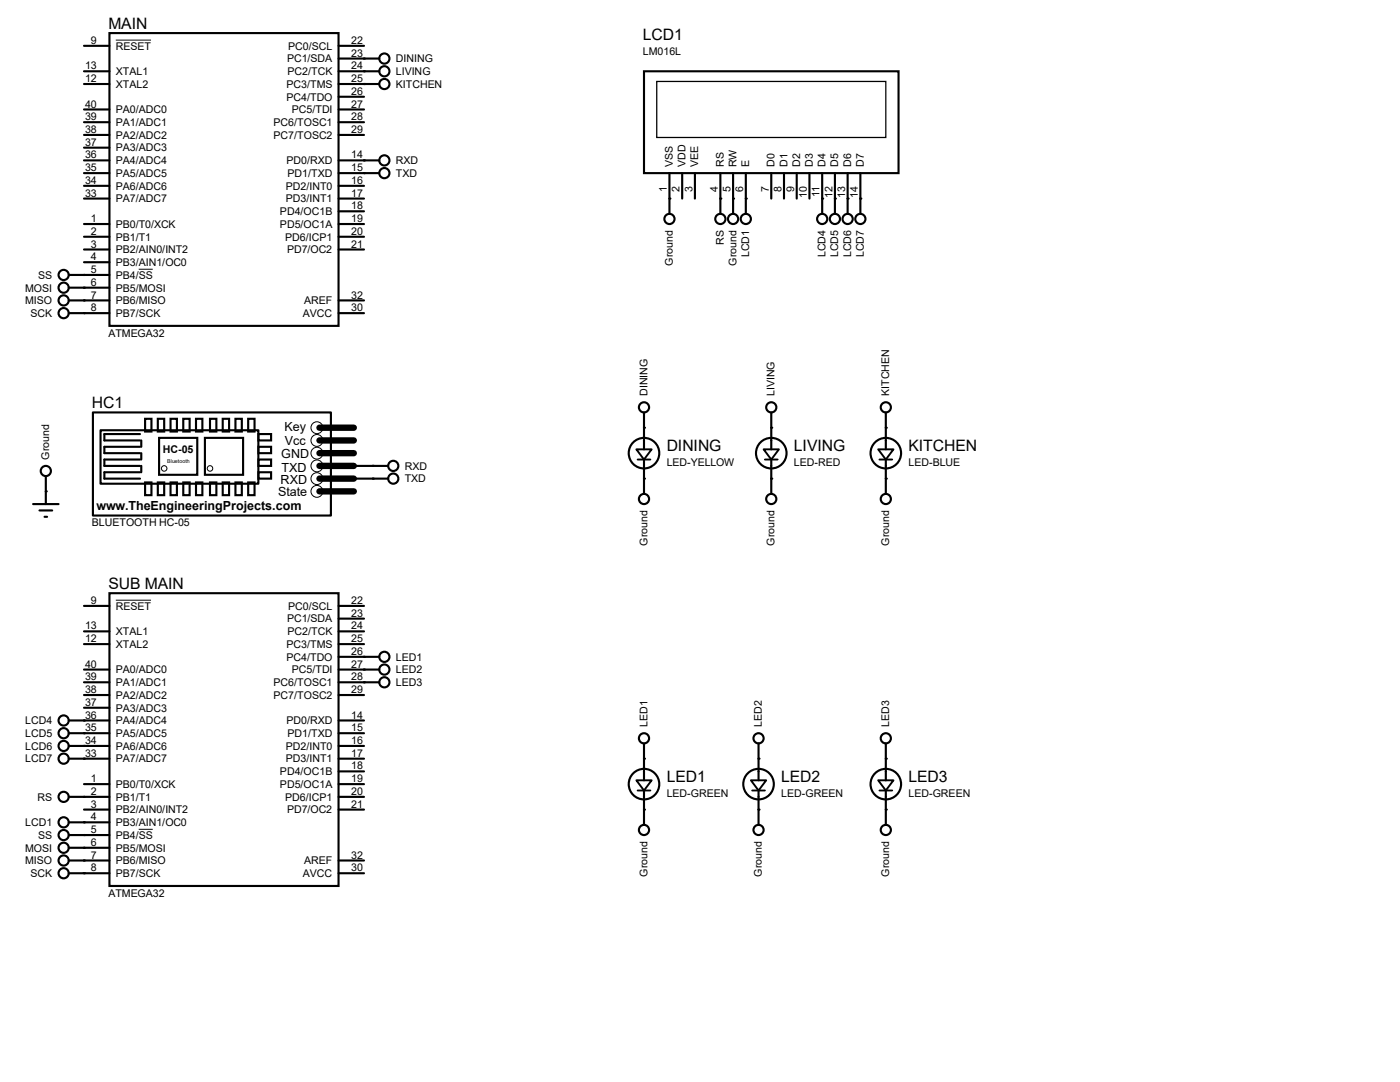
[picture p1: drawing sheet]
<svg xmlns="http://www.w3.org/2000/svg" width="279mm" height="216mm" viewBox="0 0 279 216" stroke-linecap="round" stroke-linejoin="round" font-family="sans-serif">
<g fill="#000">
<circle cx="72.6" cy="16.8" r=".21"/>
<circle cx="72.6" cy="11.7" r=".21"/>
<circle cx="72.6" cy="14.2" r=".21"/>
<circle cx="72.6" cy="34.5" r=".21"/>
<circle cx="72.6" cy="32" r=".21"/>
<circle cx="133.6" cy="39.6" r=".21"/>
<circle cx="143.8" cy="39.6" r=".21"/>
<circle cx="146.3" cy="39.6" r=".21"/>
<circle cx="148.8" cy="39.6" r=".21"/>
<circle cx="164.1" cy="39.6" r=".21"/>
<circle cx="166.6" cy="39.6" r=".21"/>
<circle cx="169.2" cy="39.6" r=".21"/>
<circle cx="171.7" cy="39.6" r=".21"/>
<circle cx="16.8" cy="59.9" r=".21"/>
<circle cx="16.8" cy="54.9" r=".21"/>
<circle cx="16.8" cy="57.4" r=".21"/>
<circle cx="16.8" cy="62.5" r=".21"/>
<circle cx="9.1" cy="98" r=".21"/>
<circle cx="74.4" cy="95.5" r=".21"/>
<circle cx="74.4" cy="93" r=".21"/>
<circle cx="128.5" cy="85.3" r=".21"/>
<circle cx="128.5" cy="95.5" r=".21"/>
<circle cx="153.9" cy="85.3" r=".21"/>
<circle cx="153.9" cy="95.5" r=".21"/>
<circle cx="176.8" cy="85.3" r=".21"/>
<circle cx="176.8" cy="95.5" r=".21"/>
<circle cx="72.6" cy="133.6" r=".21"/>
<circle cx="72.6" cy="131.1" r=".21"/>
<circle cx="72.6" cy="136.1" r=".21"/>
<circle cx="16.8" cy="148.8" r=".21"/>
<circle cx="16.8" cy="159" r=".21"/>
<circle cx="16.8" cy="151.4" r=".21"/>
<circle cx="16.8" cy="146.3" r=".21"/>
<circle cx="16.8" cy="143.8" r=".21"/>
<circle cx="128.5" cy="151.4" r=".21"/>
<circle cx="151.4" cy="151.4" r=".21"/>
<circle cx="176.8" cy="151.4" r=".21"/>
<circle cx="16.8" cy="171.7" r=".21"/>
<circle cx="16.8" cy="174.2" r=".21"/>
<circle cx="16.8" cy="169.2" r=".21"/>
<circle cx="16.8" cy="164.1" r=".21"/>
<circle cx="16.8" cy="166.6" r=".21"/>
<circle cx="128.5" cy="161.5" r=".21"/>
<circle cx="151.4" cy="161.5" r=".21"/>
<circle cx="176.8" cy="161.5" r=".21"/>
</g>
<g fill="none" stroke="#000" stroke-width=".42">
<path d="M16.8 14.2h5M16.8 16.8h5M16.8 9.1h5M21.8 6.6h45.8v58.4h-45.8zM67.6 11.7h8.1M67.6 14.2h8.1M67.6 16.8h8.1M67.6 9.1h5M67.6 19.3h5M128.5 14.2h50.8v20.3h-50.8zM16.8 34.5h5M16.8 32h5"/>
<path d="M16.8 37.1h5M16.8 39.6h5M16.8 21.8h5M16.8 24.4h5M16.8 26.9h5M16.8 29.5h5M67.6 34.5h8.1M67.6 32h8.1M67.6 37.1h5M67.6 39.6h5M67.6 21.8h5M67.6 24.4h5"/>
<path d="M67.6 26.9h5M133.6 34.5v8.2M136.1 34.5v5.1M138.7 34.5v5.1M143.8 34.5v8.2M146.3 34.5v8.2M148.8 34.5v8.2M153.9 34.5v5.1M156.5 34.5v5.1M159 34.5v5.1M161.5 34.5v5.1M164.1 34.5v8.2"/>
<path d="M166.6 34.5v8.2M169.2 34.5v8.2M171.7 34.5v8.2M13.7 59.9h8.1M13.7 57.4h8.1M13.7 54.9h8.1M16.8 44.7h5M16.8 47.2h5M16.8 49.8h5M16.8 52.3h5M67.6 59.9h5M67.6 44.7h5"/>
<path d="M67.6 47.2h5M67.6 49.8h5M67.6 42.2h5M13.7 62.5h8.1M67.6 62.5h5M9.1 95v5.6M18.5 82.3h47.5v20.6h-47.5zM20.1 85.9h31.5v10.6h-31.5zM27.9 86.6h-7.1v1.3h7.1M27.9 89.2h-7.1v1.2h7.1M27.9 91.7h-7.1v1.3h7.1M27.9 94.2h-7.1v1.3h7.1"/>
<path d="M28.2 87.9v1.3M28.2 90.4v1.3M28.2 93v1.2M29 83.6h1.2v2.5h-1.2zM29 96.3h1.2v2.5h-1.2zM31.5 83.6h1.3v2.5h-1.3zM31.5 96.3h1.3v2.5h-1.3zM31.7 87.4h7.7v7.3h-7.7zM34 83.6h1.3v2.5h-1.3zM34 96.3h1.3v2.5h-1.3zM36.6 83.6h1.2v2.5h-1.2zM36.6 96.3h1.2v2.5h-1.2z"/>
<path d="M39.1 83.6h1.3v2.5h-1.3zM39.1 96.3h1.3v2.5h-1.3zM40.9 87.4h7.6v7.3h-7.6zM41.9 83.6h1.3v2.5h-1.3zM41.9 96.3h1.3v2.5h-1.3zM44.4 96.3h1.3v2.5h-1.3zM44.4 83.6h1.3v2.5h-1.3zM47 96.3h1.3v2.5h-1.3zM47 83.6h1.3v2.5h-1.3zM49.5 96.3h1.3v2.5h-1.3zM49.5 83.6h1.3v2.5h-1.3zM51.6 86.6h2.5v1.3h-2.5z"/>
<path d="M51.6 89.2h2.5v1.2h-2.5zM51.6 91.7h2.5v1.3h-2.5zM51.6 94.2h2.5v1.3h-2.5zM69.3 93h8.2M69.3 95.5h8.2M128.5 82.3v7.4M128.5 91.7v6.9M153.9 82.3v7.4M153.9 91.7v6.9M176.8 82.3v7.4M176.8 91.7v6.9M6.6 100.6h5.1"/>
<path d="M7.9 101.9h2.5M8.9 103.1h.5M21.8 118.4h45.8v58.4h-45.8zM16.8 136.1h5M16.8 133.6h5M16.8 120.9h5M16.8 128.5h5M16.8 126h5M16.8 138.7h5M67.6 136.1h8.1M67.6 133.6h8.1M67.6 131.1h8.1"/>
<path d="M67.6 120.9h5M67.6 128.5h5M67.6 126h5M67.6 123.4h5M67.6 138.7h5M13.7 159h8.1M13.7 151.4h8.1M13.7 148.8h8.1M13.7 146.3h8.1M13.7 143.8h8.1M16.8 156.5h5M16.8 141.2h5"/>
<path d="M67.6 159h5M67.6 151.4h5M67.6 148.8h5M67.6 146.3h5M67.6 143.8h5M67.6 156.5h5M67.6 153.9h5M128.5 148.3v7.4M128.5 157.7v6.9M151.4 148.3v7.4M151.4 157.7v6.9M176.8 148.3v7.4"/>
<path d="M176.8 157.7v6.9M13.7 174.2h8.1M13.7 171.7h8.1M13.7 169.2h8.1M13.7 166.6h8.1M13.7 164.1h8.1M16.8 161.5h5M67.6 174.2h5M67.6 171.7h5M67.6 161.5h5"/>
<circle cx="76.7" cy="16.8" r="1.02"/>
<circle cx="76.7" cy="11.7" r="1.02"/>
<circle cx="76.7" cy="14.2" r="1.02"/>
<circle cx="76.7" cy="34.5" r="1.02"/>
<circle cx="76.7" cy="32" r="1.02"/>
<circle cx="12.7" cy="59.9" r="1.02"/>
<circle cx="12.7" cy="54.9" r="1.02"/>
<circle cx="12.7" cy="57.4" r="1.02"/>
<circle cx="133.6" cy="43.7" r="1.02"/>
<circle cx="143.8" cy="43.7" r="1.02"/>
<circle cx="146.3" cy="43.7" r="1.02"/>
<circle cx="148.8" cy="43.7" r="1.02"/>
<circle cx="164.1" cy="43.7" r="1.02"/>
<circle cx="166.6" cy="43.7" r="1.02"/>
<circle cx="169.2" cy="43.7" r="1.02"/>
<circle cx="171.7" cy="43.7" r="1.02"/>
<circle cx="12.7" cy="62.5" r="1.02"/>
<circle cx="9.1" cy="94" r="1.02"/>
<circle cx="78.5" cy="95.5" r="1.02"/>
<circle cx="78.5" cy="93" r="1.02"/>
<circle cx="128.5" cy="90.4" r="3"/>
<circle cx="128.5" cy="99.6" r="1.02"/>
<circle cx="128.5" cy="81.3" r="1.02"/>
<circle cx="153.9" cy="90.4" r="3"/>
<circle cx="153.9" cy="81.3" r="1.02"/>
<circle cx="153.9" cy="99.6" r="1.02"/>
<circle cx="176.8" cy="90.4" r="3"/>
<circle cx="176.8" cy="99.6" r="1.02"/>
<circle cx="176.8" cy="81.3" r="1.02"/>
<circle cx="76.7" cy="136.1" r="1.02"/>
<circle cx="76.7" cy="133.6" r="1.02"/>
<circle cx="76.7" cy="131.1" r="1.02"/>
<circle cx="12.7" cy="159" r="1.02"/>
<circle cx="12.7" cy="151.4" r="1.02"/>
<circle cx="12.7" cy="146.3" r="1.02"/>
<circle cx="12.7" cy="148.8" r="1.02"/>
<circle cx="12.7" cy="143.8" r="1.02"/>
<circle cx="128.5" cy="156.5" r="3"/>
<circle cx="128.5" cy="147.3" r="1.02"/>
<circle cx="151.4" cy="156.5" r="3"/>
<circle cx="151.4" cy="147.3" r="1.02"/>
<circle cx="176.8" cy="156.5" r="3"/>
<circle cx="176.8" cy="147.3" r="1.02"/>
<circle cx="12.7" cy="174.2" r="1.02"/>
<circle cx="12.7" cy="166.6" r="1.02"/>
<circle cx="12.7" cy="169.2" r="1.02"/>
<circle cx="12.7" cy="164.1" r="1.02"/>
<circle cx="12.7" cy="171.7" r="1.02"/>
<circle cx="128.5" cy="165.6" r="1.02"/>
<circle cx="151.4" cy="165.6" r="1.02"/>
<circle cx="176.8" cy="165.6" r="1.02"/>
</g>
<g fill="none" stroke="#000" stroke-width=".2">
<path d="M23.1 8h7M27.7 53.7h2.8M23.1 119.8h7M27.7 165.5h2.8"/>
<circle cx="32.8" cy="93.5" r=".55"/>
<circle cx="41.9" cy="93.5" r=".55"/>
<circle cx="63.2" cy="93" r="1.19"/>
<circle cx="63.2" cy="95.5" r="1.19"/>
<circle cx="63.2" cy="85.3" r="1.19"/>
<circle cx="63.2" cy="98" r="1.19"/>
<circle cx="63.2" cy="87.9" r="1.19"/>
<circle cx="63.2" cy="90.4" r="1.19"/>
</g>
<path d="M63.8 85.3h6.8M63.8 87.9h6.8M63.8 90.4h6.8M63.8 93h6.8M63.8 95.5h6.8M63.8 98h6.8" fill="none" stroke="#000" stroke-width="1.3"/>
<path d="M131.1 16.3h45.7v11.1h-45.7z" fill="none" stroke="#000" stroke-width=".25"/>
<path d="M127 89.7h3l-1.5 2zM127.3 91.7h2.5M152.4 89.7h3l-1.5 2zM152.7 91.7h2.5M175.3 89.7h3l-1.5 2zM175.5 91.7h2.6M127 155.7h3l-1.5 2zM127.3 157.7h2.5M149.9 155.7h3l-1.5 2zM150.1 157.7h2.6M175.3 155.7h3l-1.5 2zM175.5 157.7h2.6" fill="none" stroke="#000" stroke-width=".38"/>
<g font-size="3.1">
<text x="21.6" y="5.7">MAIN</text>
<text x="128.3" y="8">LCD1</text>
<text x="18.3" y="81.4">HC1</text>
<text x="133.1" y="90">DINING</text>
<text x="158.5" y="90">LIVING</text>
<text x="181.3" y="90">KITCHEN</text>
<text x="21.6" y="117.5">SUB MAIN</text>
<text x="133.1" y="156">LED1</text>
<text x="155.9" y="156">LED2</text>
<text x="181.3" y="156">LED3</text>
</g>
<g font-size="2.5">
<text x="56.8" y="86">Key</text>
<text x="56.9" y="88.8">Vcc</text>
<text x="56.1" y="91.3">GND</text>
<text x="56.2" y="94.1">TXD</text>
<text x="19.3" y="101.8">www.TheEngineeringProjects.com</text>
<text x="55.5" y="98.9">State</text>
<text x="56" y="96.6">RXD</text>
</g>
<g font-size="2.1">
<text x="18.1" y="8.8">9</text>
<text x="23.1" y="9.9">RESET</text>
<text x="57.5" y="9.9">PC0/SCL</text>
<text x="70.1" y="8.8">22</text>
<text x="70.1" y="11.3">23</text>
<text x="128.3" y="10.9">LM016L</text>
<text x="17" y="16.4">12</text>
<text x="17" y="13.8">13</text>
<text x="23.1" y="17.5">XTAL2</text>
<text x="23.1" y="15">XTAL1</text>
<text x="57.2" y="17.5">PC3/TMS</text>
<text x="57.3" y="12.4">PC1/SDA</text>
<text x="57.4" y="15">PC2/TCK</text>
<text x="70.1" y="13.8">24</text>
<text x="70.1" y="16.4">25</text>
<text x="79" y="12.4">DINING</text>
<text x="79" y="15">LIVING</text>
<text x="79" y="17.5">KITCHEN</text>
<text x="17" y="21.5">40</text>
<text x="23.1" y="22.6">PA0/ADC0</text>
<text x="57.2" y="20.1">PC4/TDO</text>
<text x="58.3" y="22.6">PC5/TDI</text>
<text x="70.1" y="18.9">26</text>
<text x="70.1" y="21.5">27</text>
<text x="17" y="29.1">37</text>
<text x="17" y="26.5">38</text>
<text x="17" y="24">39</text>
<text x="23.1" y="27.7">PA2/ADC2</text>
<text x="23.1" y="25.1">PA1/ADC1</text>
<text x="54.6" y="25.1">PC6/TOSC1</text>
<text x="54.6" y="27.7">PC7/TOSC2</text>
<text x="70.1" y="24">28</text>
<text x="70.1" y="26.5">29</text>
<text x="17" y="34.2">35</text>
<text x="17" y="31.6">36</text>
<text x="23.1" y="35.3">PA5/ADC5</text>
<text x="23.1" y="32.8">PA4/ADC4</text>
<text x="23.1" y="30.2">PA3/ADC3</text>
<text x="57.2" y="32.8">PD0/RXD</text>
<text x="57.4" y="35.3">PD1/TXD</text>
<text x="70.1" y="31.6">14</text>
<text x="70.1" y="34.2">15</text>
<text x="79" y="35.3">TXD</text>
<text x="79" y="32.8">RXD</text>
<text x="134.3" y="33.3" transform="rotate(-90 134.3 33.3)">VSS</text>
<text x="136.8" y="33.3" transform="rotate(-90 136.8 33.3)">VDD</text>
<text x="139.4" y="33.3" transform="rotate(-90 139.4 33.3)">VEE</text>
<text x="144.4" y="33.3" transform="rotate(-90 144.4 33.3)">RS</text>
<text x="147" y="33.3" transform="rotate(-90 147 33.3)">RW</text>
<text x="149.5" y="33.3" transform="rotate(-90 149.5 33.3)">E</text>
<text x="154.6" y="33.3" transform="rotate(-90 154.6 33.3)">D0</text>
<text x="157.1" y="33.3" transform="rotate(-90 157.1 33.3)">D1</text>
<text x="159.7" y="33.3" transform="rotate(-90 159.7 33.3)">D2</text>
<text x="162.2" y="33.3" transform="rotate(-90 162.2 33.3)">D3</text>
<text x="164.8" y="33.3" transform="rotate(-90 164.8 33.3)">D4</text>
<text x="167.3" y="33.3" transform="rotate(-90 167.3 33.3)">D5</text>
<text x="169.8" y="33.3" transform="rotate(-90 169.8 33.3)">D6</text>
<text x="172.4" y="33.3" transform="rotate(-90 172.4 33.3)">D7</text>
<text x="17" y="39.2">33</text>
<text x="17" y="36.7">34</text>
<text x="23.1" y="40.4">PA7/ADC7</text>
<text x="23.1" y="37.8">PA6/ADC6</text>
<text x="57.1" y="37.8">PD2/INT0</text>
<text x="57.1" y="40.4">PD3/INT1</text>
<text x="70.1" y="36.7">16</text>
<text x="70.1" y="39.2">17</text>
<text x="70.1" y="41.8">18</text>
<text x="133.1" y="38.3" transform="rotate(-90 133.1 38.3)">1</text>
<text x="135.6" y="38.3" transform="rotate(-90 135.6 38.3)">2</text>
<text x="138.2" y="38.3" transform="rotate(-90 138.2 38.3)">3</text>
<text x="143.3" y="38.3" transform="rotate(-90 143.3 38.3)">4</text>
<text x="145.8" y="38.3" transform="rotate(-90 145.8 38.3)">5</text>
<text x="148.3" y="38.3" transform="rotate(-90 148.3 38.3)">6</text>
<text x="153.4" y="38.3" transform="rotate(-90 153.4 38.3)">7</text>
<text x="156" y="38.3" transform="rotate(-90 156 38.3)">8</text>
<text x="158.5" y="38.3" transform="rotate(-90 158.5 38.3)">9</text>
<text x="161" y="39.4" transform="rotate(-90 161 39.4)">10</text>
<text x="163.6" y="39.3" transform="rotate(-90 163.6 39.3)">11</text>
<text x="166.1" y="39.4" transform="rotate(-90 166.1 39.4)">12</text>
<text x="168.7" y="39.4" transform="rotate(-90 168.7 39.4)">13</text>
<text x="171.2" y="39.4" transform="rotate(-90 171.2 39.4)">14</text>
<text x="18.1" y="44.3">1</text>
<text x="18.1" y="46.9">2</text>
<text x="23.1" y="45.5">PB0/T0/XCK</text>
<text x="55.9" y="42.9">PD4/OC1B</text>
<text x="55.9" y="45.5">PD5/OC1A</text>
<text x="70.1" y="44.3">19</text>
<text x="70.1" y="46.9">20</text>
<text x="18.1" y="49.4">3</text>
<text x="18.1" y="51.9">4</text>
<text x="23.1" y="48">PB1/T1</text>
<text x="23.1" y="50.5">PB2/AIN0/INT2</text>
<text x="23.1" y="53.1">PB3/AIN1/OC0</text>
<text x="56.9" y="48">PD6/ICP1</text>
<text x="57.3" y="50.5">PD7/OC2</text>
<text x="70.1" y="49.4">21</text>
<text x="134.3" y="53" transform="rotate(-90 134.3 53)">Ground</text>
<text x="144.4" y="48.9" transform="rotate(-90 144.4 48.9)">RS</text>
<text x="147" y="53" transform="rotate(-90 147 53)">Ground</text>
<text x="149.5" y="51.3" transform="rotate(-90 149.5 51.3)">LCD1</text>
<text x="164.8" y="51.3" transform="rotate(-90 164.8 51.3)">LCD4</text>
<text x="167.3" y="51.3" transform="rotate(-90 167.3 51.3)">LCD5</text>
<text x="169.8" y="51.3" transform="rotate(-90 169.8 51.3)">LCD6</text>
<text x="172.4" y="51.3" transform="rotate(-90 172.4 51.3)">LCD7</text>
<text x="5" y="58.2">MOSI</text>
<text x="7.6" y="55.6">SS</text>
<text x="18.1" y="54.5">5</text>
<text x="18.1" y="57">6</text>
<text x="18.1" y="59.6">7</text>
<text x="23.1" y="55.6">PB4/SS</text>
<text x="23.1" y="58.2">PB5/MOSI</text>
<text x="70.1" y="59.6">32</text>
<text x="5" y="60.7">MISO</text>
<text x="6.1" y="63.2">SCK</text>
<text x="18.1" y="62.1">8</text>
<text x="23.1" y="60.7">PB6/MISO</text>
<text x="23.1" y="63.2">PB7/SCK</text>
<text x="60.5" y="63.2">AVCC</text>
<text x="60.7" y="60.7">AREF</text>
<text x="70.1" y="62.1">30</text>
<text x="21.6" y="67.2">ATMEGA32</text>
<text x="129.2" y="79" transform="rotate(-90 129.2 79)">DINING</text>
<text x="154.6" y="79" transform="rotate(-90 154.6 79)">LIVING</text>
<text x="177.5" y="79" transform="rotate(-90 177.5 79)">KITCHEN</text>
<text x="9.8" y="91.7" transform="rotate(-90 9.8 91.7)">Ground</text>
<text x="32.5" y="90.5">HC-05</text>
<text x="80.8" y="93.7">RXD</text>
<text x="133.1" y="92.9">LED-YELLOW</text>
<text x="158.5" y="92.9">LED-RED</text>
<text x="181.3" y="92.9">LED-BLUE</text>
<text x="80.8" y="96.3">TXD</text>
<text x="18.3" y="105">BLUETOOTH HC-05</text>
<text x="129.2" y="108.9" transform="rotate(-90 129.2 108.9)">Ground</text>
<text x="154.6" y="108.9" transform="rotate(-90 154.6 108.9)">Ground</text>
<text x="177.5" y="108.9" transform="rotate(-90 177.5 108.9)">Ground</text>
<text x="17" y="125.6">13</text>
<text x="18.1" y="120.5">9</text>
<text x="23.1" y="121.7">RESET</text>
<text x="57.3" y="124.2">PC1/SDA</text>
<text x="57.5" y="121.7">PC0/SCL</text>
<text x="70.1" y="120.5">22</text>
<text x="70.1" y="123.1">23</text>
<text x="70.1" y="125.6">24</text>
<text x="17" y="128.1">12</text>
<text x="23.1" y="129.3">XTAL2</text>
<text x="23.1" y="126.7">XTAL1</text>
<text x="57.2" y="129.3">PC3/TMS</text>
<text x="57.2" y="131.8">PC4/TDO</text>
<text x="57.4" y="126.7">PC2/TCK</text>
<text x="70.1" y="128.1">25</text>
<text x="70.1" y="130.7">26</text>
<text x="79" y="131.8">LED1</text>
<text x="17" y="135.8">39</text>
<text x="17" y="133.2">40</text>
<text x="23.1" y="136.9">PA1/ADC1</text>
<text x="23.1" y="134.4">PA0/ADC0</text>
<text x="54.6" y="136.9">PC6/TOSC1</text>
<text x="58.3" y="134.4">PC5/TDI</text>
<text x="70.1" y="133.2">27</text>
<text x="70.1" y="135.8">28</text>
<text x="79" y="136.9">LED3</text>
<text x="79" y="134.4">LED2</text>
<text x="17" y="143.4">36</text>
<text x="17" y="140.8">37</text>
<text x="17" y="138.3">38</text>
<text x="23.1" y="142">PA3/ADC3</text>
<text x="23.1" y="139.4">PA2/ADC2</text>
<text x="54.6" y="139.4">PC7/TOSC2</text>
<text x="70.1" y="143.4">14</text>
<text x="70.1" y="138.3">29</text>
<text x="5" y="149.6">LCD6</text>
<text x="5" y="147.1">LCD5</text>
<text x="5" y="144.5">LCD4</text>
<text x="17" y="148.5">34</text>
<text x="17" y="145.9">35</text>
<text x="23.1" y="149.6">PA6/ADC6</text>
<text x="23.1" y="147.1">PA5/ADC5</text>
<text x="23.1" y="144.5">PA4/ADC4</text>
<text x="57.1" y="149.6">PD2/INT0</text>
<text x="57.2" y="144.5">PD0/RXD</text>
<text x="57.4" y="147.1">PD1/TXD</text>
<text x="70.1" y="145.9">15</text>
<text x="70.1" y="148.5">16</text>
<text x="129.2" y="145" transform="rotate(-90 129.2 145)">LED1</text>
<text x="152.1" y="145" transform="rotate(-90 152.1 145)">LED2</text>
<text x="177.5" y="145" transform="rotate(-90 177.5 145)">LED3</text>
<text x="5" y="152.1">LCD7</text>
<text x="17" y="151">33</text>
<text x="23.1" y="152.1">PA7/ADC7</text>
<text x="55.9" y="154.7">PD4/OC1B</text>
<text x="57.1" y="152.1">PD3/INT1</text>
<text x="70.1" y="151">17</text>
<text x="70.1" y="153.5">18</text>
<text x="7.5" y="159.8">RS</text>
<text x="18.1" y="156.1">1</text>
<text x="18.1" y="158.6">2</text>
<text x="18.1" y="161.2">3</text>
<text x="23.1" y="157.2">PB0/T0/XCK</text>
<text x="23.1" y="159.8">PB1/T1</text>
<text x="55.9" y="157.2">PD5/OC1A</text>
<text x="56.9" y="159.8">PD6/ICP1</text>
<text x="70.1" y="156.1">19</text>
<text x="70.1" y="158.6">20</text>
<text x="70.1" y="161.2">21</text>
<text x="133.1" y="159">LED-GREEN</text>
<text x="155.9" y="159">LED-GREEN</text>
<text x="181.3" y="159">LED-GREEN</text>
<text x="5" y="164.8">LCD1</text>
<text x="7.6" y="167.4">SS</text>
<text x="18.1" y="163.7">4</text>
<text x="18.1" y="166.2">5</text>
<text x="23.1" y="162.3">PB2/AIN0/INT2</text>
<text x="23.1" y="164.8">PB3/AIN1/OC0</text>
<text x="23.1" y="167.4">PB4/SS</text>
<text x="57.3" y="162.3">PD7/OC2</text>
<text x="5" y="172.5">MISO</text>
<text x="5" y="169.9">MOSI</text>
<text x="18.1" y="168.8">6</text>
<text x="18.1" y="171.3">7</text>
<text x="18.1" y="173.9">8</text>
<text x="23.1" y="169.9">PB5/MOSI</text>
<text x="23.1" y="172.5">PB6/MISO</text>
<text x="60.7" y="172.5">AREF</text>
<text x="70.1" y="171.3">32</text>
<text x="70.1" y="173.9">30</text>
<text x="6.1" y="175">SCK</text>
<text x="21.6" y="178.9">ATMEGA32</text>
<text x="23.1" y="175">PB7/SCK</text>
<text x="60.5" y="175">AVCC</text>
<text x="129.2" y="174.9" transform="rotate(-90 129.2 174.9)">Ground</text>
<text x="152.1" y="174.9" transform="rotate(-90 152.1 174.9)">Ground</text>
<text x="177.5" y="174.9" transform="rotate(-90 177.5 174.9)">Ground</text>
</g>
<text font-size="1.1" x="33.4" y="92.3">Bluetooth</text>
</svg>
